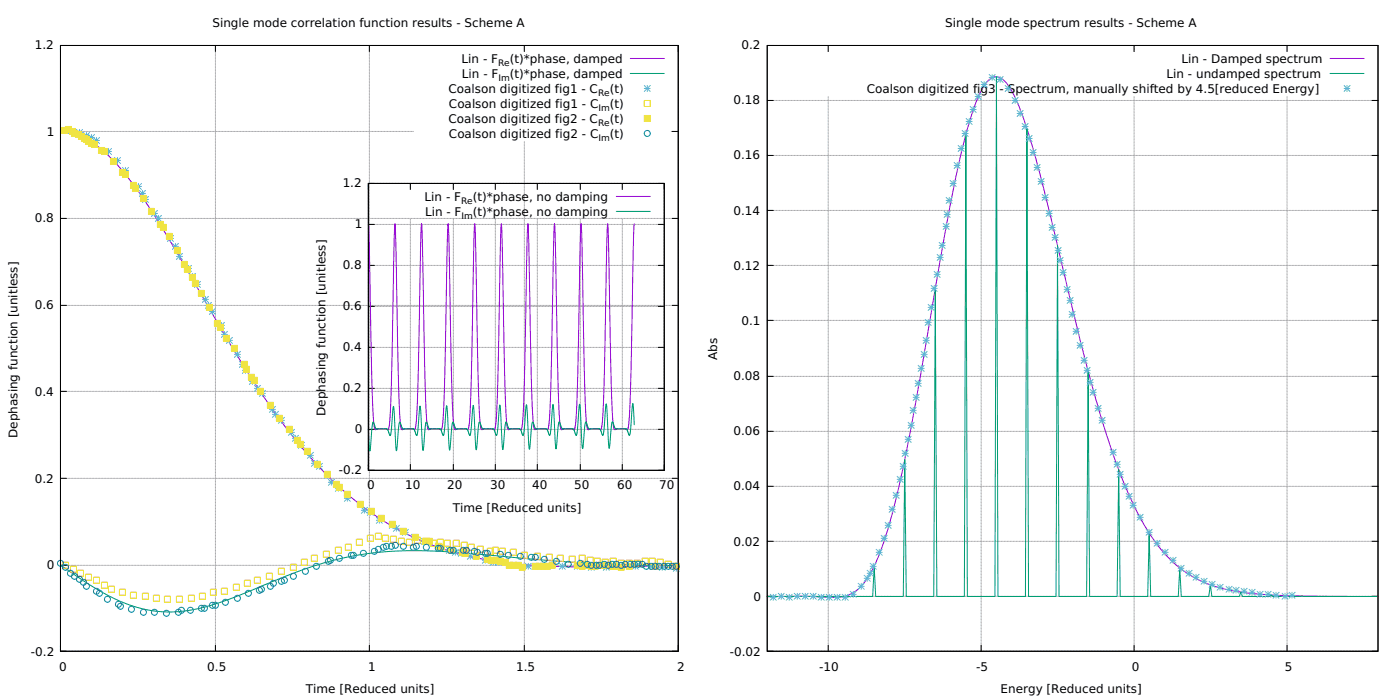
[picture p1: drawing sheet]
<svg xmlns="http://www.w3.org/2000/svg" width="494mm" height="247mm" viewBox="0 0 494 247" stroke-linecap="round" stroke-linejoin="round" font-family="sans-serif">
<g fill="none" stroke="#a0a0a4" stroke-width=".35" stroke-dasharray=".2 .4">
<path d="M21.3 16h218M185 18.2v-2.2M270.7 16h215.4M292.2 18.2v-2.2M346.1 18.2v-2.2M400.1 18.2v-2.2M454 18.2v-2.2M270.7 35.4h215.4M21.3 46.4h124.5M236.8 46.4h2.5M270.7 54.8h215.4M21.3 77.1h218"/>
<path d="M130 79.2h104.3M130 64.7h104.3M144.8 66.8v-2.1M159.9 66.8v-2.1M174.7 66.8v-2.1M189.6 66.8v-2.1M204.7 66.8v-2.1M219.5 66.8v-2.1M270.7 74.2h215.4M130 93.6h104.3M270.7 93.6h215.4M21.3 107.7h218"/>
<path d="M130 108.1h104.3M270.7 113h215.4M21.3 138.1h218M130 137h104.3M130 122.5h104.3M270.7 132.8h215.4M130 151.5h104.3M270.7 152.2h215.4M21.3 168.7h218M130 165.9h104.3M130 165.9v-101.2M144.8 165.9v-88.5"/>
<path d="M159.9 165.9v-88.5M174.7 165.9v-88.5M189.6 165.9v-88.5M204.7 165.9v-88.5M219.5 165.9v-88.5M234.3 165.9v-101.2M270.7 171.6h215.4M21.3 199.4h218M270.7 191h215.4M270.7 210.4h215.4M21.3 229.8h218M21.3 229.8v-213.8"/>
<path d="M76 229.8v-213.8M130.3 229.8v-213.8M185 229.8v-179.9M239.3 229.8v-213.8M270.7 229.8h215.4M292.2 229.8v-195.8M346.1 229.8v-195.8M400.1 229.8v-195.8M454 229.8v-195.8"/>
</g>
<g fill="none" stroke="#000" stroke-width=".35">
<path d="M21.3 16h218v213.8h-218zM23.5 16h-2.2v2.2M76 16v2.2M130.3 16v2.2M185 16v2.2M237.2 16h2.1v2.2M270.7 16h215.4v213.8h-215.4zM270.7 16h2.1M292.2 16v2.2M346.1 16v2.2M400.1 16v2.2M454 16v2.2"/>
<path d="M484 16h2.1M270.7 35.4h2.1M484 35.4h2.1M21.3 46.4h2.2M237.2 46.4h2.1M270.7 54.8h2.1M484 54.8h2.1M21.3 77.1h2.2M130 64.7h104.3v101.2h-104.3zM130 79.2h2.1M132.1 64.7h-2.1v2.1M144.8 64.7v2.1"/>
<path d="M159.9 64.7v2.1M174.7 64.7v2.1M189.6 64.7v2.1M204.7 64.7v2.1M219.5 64.7v2.1M232.2 79.2h2.1M232.2 64.7h2.1v2.1M237.2 77.1h2.1M270.7 74.2h2.1M484 74.2h2.1M130 93.6h2.1M232.2 93.6h2.1"/>
<path d="M270.7 93.6h2.1M484 93.6h2.1M21.3 107.7h2.2M130 108.1h2.1M232.2 108.1h2.1M237.2 107.7h2.1M270.7 113h2.1M484 113h2.1M21.3 138.1h2.2M130 137h2.1M130 122.5h2.1M232.2 137h2.1"/>
<path d="M232.2 122.5h2.1M237.2 138.1h2.1M270.7 132.8h2.1M484 132.8h2.1M130 151.5h2.1M232.2 151.5h2.1M270.7 152.2h2.1M484 152.2h2.1M21.3 168.7h2.2M130 163.8v2.1h2.1M144.8 163.8v2.1M159.9 163.8v2.1"/>
<path d="M174.7 163.8v2.1M189.6 163.8v2.1M204.7 163.8v2.1M219.5 163.8v2.1M234.3 163.8v2.1h-2.1M237.2 168.7h2.1M270.7 171.6h2.1M484 171.6h2.1M21.3 199.4h2.2M237.2 199.4h2.1M270.7 191h2.1M484 191h2.1"/>
<path d="M270.7 210.4h2.1M484 210.4h2.1M21.3 227.6v2.2h2.2M76 227.6v2.2M130.3 227.6v2.2M185 227.6v2.2M239.3 227.6v2.2h-2.1M270.7 229.8h2.1M292.2 227.6v2.2M346.1 227.6v2.2M400.1 227.6v2.2M454 227.6v2.2"/>
<path d="M484 229.8h2.1"/>
</g>
<path d="M222.3 20.6h12M469.2 20.6h12M21.3 46.4l2.8 .3 2.5 .6 2.5 1 3.4 1.9 5.9 4.8 5.8 6.5 4.9 6.4 6 9.1 7.1 11.7 21.4 36.6 7.1 11.2 7.3 10.5 8.1 10.5 8.3 9.2 8.3 7.8 8.3 6.4 9.5 5.9 9.7 4.7 10.4 3.5 11.9 2.7 11.3 1.4 14 .8 16.8 .1 24.8-.5M130 79l1.3 60.7 .5 9.3 .6 2.6 .8-.3h2.9l.8 .3 .6-2.6 .6-15.3 1.2-54.7 1.4 60.7 .5 9.3 .6 2.6 .8-.3h2.9l.8 .3 .5-2.6 .7-15.4 1.2-54.6 1.4 60.7 .5 9.4 .6 2.5 .8-.3h2.8l.9 .3 .5-2.6 .7-15.4 .8-46.6 .4-8 1.3 59.7 .5 9.6 .5 3.2 3.8-.2 .8 .3 .3-.6 .3-2 .7-15.5 .8-46.5 .4-8 1.3 58.6 .4 9.7 .5 4 .2 .3 .8-.3h2.9l.8 .3 .3-.8 .3-1.8 .6-14.2 .9-46.2 .4-9.6 1.2 54.9 .7 15.6 .5 2.1 .8-.3h2.9l.7 .3 .4-.8 .8-13.5 1.3-58.3 1.2 54.9 .7 14.8 .3 2.2 .3 .7 .8-.3h2.9l.7 .3 .3-.3 .5-3.6 .4-9.3 1.3-59.4 1.2 54.9 .7 15.2 .6 2.5 .8-.3h2.9l.8 .2 .6-3.4 .5-9.8 1.3-59.3 1.2 55 .6 14.8 .6 2.8 .8-.3h2.9l.9 .2 .6-3.4 .4-9.8 1-51.5 .4-7.8 1.2 55 .6 15.2 .6 2.4 .8-.3h2.9l.8 .3 .6-3.1 .5-9.2 1.4-60.3M217.4 69.3h12M486.3 210.4h-21.6l-15.1-.4-11.3-1-5.4-1-3.8-1a41.1 41.1 0 0 1-23.7-18.9 157 157 0 0 1-16.1-38.3l-4.4-14.9-3.8-14.5-10.2-42.8a305.7 305.7 0 0 0-11.8-41.1 20.9 20.9 0 0 0-6-8.9 3.9 3.9 0 0 0-5.4 1.8 64.2 64.2 0 0 0-7.5 20.1 985.4 985.4 0 0 0-13.5 71.3l-1.1 6.3a574.1 574.1 0 0 1-12.3 59.5 55.4 55.4 0 0 1-9.2 19.9 14 14 0 0 1-13 4.2l-8.6-.4-11.8 .2" fill="none" stroke="#9400d3" stroke-width=".35"/>
<path d="M222.3 25.9h12M469.2 25.9h12M217.4 74.6h12M223.8 149.8l-.6-7.4-1.1 11.1h-.2l-1-2.3-3.7 .1-1.2-2.5-1.1 9.4-1-15.7-1.2 11.1-1.2-2.4-3.7 .1-1.1-2.5-.4 1.7-.7 7.8-1.1-15.7-1.1 10.9h-.3l-1-2.3-3.7 .1-1.1-2.5-.4 1.4-.7 8.2-1.1-15.7-1.1 10.8h-.3l-.5-1.6-.5-.7-3.7 .1-1.1-2.4-1.1 9.6-1.1-15.7-1.1 10.8-1.3-2.4-3.7 .1-1.1-2.4-.3 1.4-.8 8.3-1-15.7-1.2 10.7h-.2l-.6-2-.4-.4-3.7 .1-1.2-2.4-.4 1.8-.7 8-1-15.7-1.1 10.6h-.3l-1-2.4-3.7 .1-1.2-2.4-1 9.9-1.1-15.7-1.1 10.5-1.3-2.4-3.7 .1-1.1-2.4-.4 1.8-.7 8.2-1.1-15.7-1.1 10.4-1.2-2.4-3.8 .1-1.1-2.4-.4 1.9-.7 8.2-1.1-15.6-.8 8.7-.4 1.6-1-2.4-3.8 .1-1.2-2.5-1.1 10.2-.5-7.8M21.3 199.3l11.3 7.6 5.9 3.4 3.7 1.7 4.2 1.7 4.4 1.2 4 .7 3.9 .3 6.8-.4 7.3-1.5 8.1-2.6 20.5-8.4 10.6-3.8 12.2-3 10.4-1.5 8.6-.4 11.2 .2 51 4.1 16.8 .7 17.2 .2M270.7 210.4h37.2l.5-10.7 .5 10.7h9.8l.5-48.3 .5 48.3h9.7l.5-108.6 .6 108.6h9.7l.5-163 .6 163h9.7l.5-183.4 .6 183.4h9.7l.5-165 .5 165h9.7l.6-123.7 .5 123.7h9.7l.6-79.5 .5 79.5h9.7l.6-44.7 .5 44.7h9.7l.5-22.3 .5 22.3h9.8l.5-10 .5 10h9.7l.6-4.1 .5 4.1h9.7l.5-1.5 .6 1.5h9.7l.5-.5 .6 .5h37.2" fill="none" stroke="#009e73" stroke-width=".35"/>
<g fill="none" stroke="#56b4e9" stroke-width=".35">
<path d="M227.3 31.2h2.1M227.3 30.2l2.1 2.1M228.3 30.2v2.1M229.4 30.2l-2.1 2.1M342.2 38.6h2.2M342.2 37.6l2.2 2.1M343.3 37.6v2.1M344 34h2.1M344 33l2.1 2.1M344.4 37.6l-2.2 2.1M345.1 33v2.1M346.1 33l-2.1 2.1"/>
<path d="M346.1 29.8h2.1M346.1 28.7l2.1 2.2M347.2 28.7v2.2M348.2 28.7l-2.1 2.2M348.9 27.3h2.2M348.9 26.3l2.2 2.1M350 26.3v2.1M351.1 26.3l-2.2 2.1M351.8 28h2.1M351.8 27l2.1 2.1M352.8 27v2.1M353.9 27l-2.1 2.1"/>
<path d="M354.6 31.2h2.1M354.6 30.2l2.1 2.1M355.6 30.2v2.1M356.7 30.2l-2.1 2.1M357.1 34.4l2.1 2.1M357.1 35.4h2.1M358.1 34.4v2.1M358.8 39l2.1 2.1M359.2 34.4l-2.1 2.1M359.9 39v2.1M360.9 39l-2.1 2.1M474.1 31.2h2.2"/>
<path d="M474.1 30.2l2.2 2.1M475.2 30.2v2.1M476.3 30.2l-2.2 2.1M22 46h2.2M22 45l2.2 2.1M23.1 45v2.1M24.2 45l-2.2 2.1M27 46.7h2.1M27 45.7l2.1 2.1M28 45.7v2.1M29.1 45.7l-2.1 2.1M29.4 47.8h2.2"/>
<path d="M29.4 46.7l2.2 2.1M30.5 46.7v2.1M31.2 48.5h2.1M31.2 47.4l2.1 2.1M31.6 46.7l-2.2 2.1M32.3 47.4v2.1M33 49.5h2.1M33 48.5l2.1 2.1M33.3 47.4l-2.1 2.1M34 48.5v2.1M35.1 48.5l-2.1 2.1M37.2 53.4h2.1"/>
<path d="M37.2 52.4l2.1 2.1M38.3 52.4v2.1M39.3 52.4l-2.1 2.1M40.4 55.5l2.1 2.2M40.4 56.6h2.1M41.4 55.5v2.2M42.5 55.5l-2.1 2.2M43.2 59.1l2.1 2.1M44.3 59.1v2.1M45.3 59.1l-2.1 2.1M336.6 58.4h2.1M336.6 57.3l2.1 2.1"/>
<path d="M337.7 57.3v2.1M338 52.4h2.1M338 51.3l2.1 2.1M338.7 57.3l-2.1 2.1M339.1 51.3v2.1M339.4 47.1h2.1M339.4 46l2.1 2.1M340.1 51.3l-2.1 2.1M340.5 46v2.1M340.8 42.8h2.2M340.8 41.8l2.2 2.1M341.5 46l-2.1 2.1"/>
<path d="M341.9 41.8v2.1M343 41.8l-2.2 2.1M358.8 40h2.1M360.6 44.6h2.1M360.6 43.6l2.1 2.1M361.6 43.6v2.1M362 48.8h2.1M362 47.8l2.1 2.1M362.7 43.6l-2.1 2.1M363.1 47.8v2.1M363.4 53.8h2.1M363.4 52.7l2.1 2.1"/>
<path d="M364.1 47.8l-2.1 2.1M364.5 52.7v2.1M364.8 59.1h2.1M364.8 58l2.1 2.1M365.5 52.7l-2.1 2.1M365.9 58v2.1M366.9 58l-2.1 2.1M43.2 60.1h2.1M47.8 65.8h2.1M47.8 64.7l2.1 2.1M48.8 64.7v2.1M49.2 68.2h2.1"/>
<path d="M49.2 67.2l2.1 2.1v2.1M49.9 64.7l-2.1 2.1M50.3 67.2v2.1l2.1 2.1M50.3 70.4h2.1M51.3 67.2l-2.1 2.1M52.4 69.3l-2.1 2.1M53.4 75.3h2.1M53.4 74.2l2.1 2.1M54.5 74.2v2.1M54.8 77.1h2.2M54.8 76l2.2 2.1M55.5 74.2l-2.1 2.1"/>
<path d="M55.9 76v2.1M56.6 79.2l2.1 2.1M57 76l-2.2 2.1M57.7 79.2v2.1M58.7 79.2l-2.1 2.1M332.7 79.9h2.1M332.7 78.8l2.1 2.1M333.1 75.6h2.1M333.1 74.6l2.1 2.1M333.8 78.8v2.1M333.8 70.7h2.1M333.8 69.6l2.1 2.2"/>
<path d="M334.1 74.6v2.1M334.8 78.8l-2.1 2.1M334.8 69.6v2.2M335.2 74.6l-2.1 2.1M335.2 64.7h2.1M335.2 63.7l2.1 2.1M335.9 69.6l-2.1 2.2M336.3 63.7v2.1M337.3 63.7l-2.1 2.1M366.2 64h2.1M366.2 62.9l2.1 2.2M367.3 62.9v2.2"/>
<path d="M367.6 68.6l2.2 2.1M367.6 69.6h2.2M368.3 62.9l-2.1 2.2M368.7 68.6v2.1M369.1 75.3h2.1M369.1 74.2l2.1 2.1M369.8 68.6l-2.2 2.1M370.1 74.2v2.1M370.1 79.2l2.1 2.1M371.2 74.2l-2.1 2.1M371.2 79.2v2.1M372.2 79.2l-2.1 2.1"/>
<path d="M56.6 80.2h2.1M59.1 84.1h2.1M59.1 83l2.1 2.2M60.1 83v2.2M60.8 86.9h2.1M60.8 85.9l2.1 2.1M61.2 83l-2.1 2.2M61.9 85.9v2.1M62.2 90.5h2.2M62.2 89.4l2.2 2.1M62.9 85.9l-2.1 2.1M63.3 89.4v2.1"/>
<path d="M64.4 89.4l-2.2 2.1M65.4 94.7h2.1M65.4 93.6l2.1 2.1M66.5 93.6v2.1M66.8 97.5h2.1M66.8 96.5l2.1 2.1M67.5 93.6l-2.1 2.1M67.9 96.5v2.1M68.6 99.3l2.1 2.1M68.9 96.5l-2.1 2.1M69.6 99.3v2.1M70.7 99.3l-2.1 2.1"/>
<path d="M329.6 96.8h2.1M329.6 95.7l2.1 2.2M330.6 95.7v2.2M330.6 90.8h2.1M330.6 89.7l2.1 2.2M331.3 86.6h2.1M331.3 85.5l2.1 2.1M331.7 95.7l-2.1 2.2M331.7 89.7v2.2M332.4 85.5v2.1M332.7 89.7l-2.1 2.2M333.4 85.5l-2.1 2.1"/>
<path d="M370.1 80.2h2.1M371.2 83.8h2.1M371.2 82.7l2.1 2.1M372.2 82.7v2.1M372.2 88.3h2.1M372.2 87.3l2.1 2.1M372.9 91.9h2.1M372.9 90.8l2.1 2.1M373.3 82.7l-2.1 2.1M373.3 87.3v2.1M374 90.8v2.1M374 96.1h2.1"/>
<path d="M374 95l2.1 2.2M374.3 87.3l-2.1 2.1M375 90.8l-2.1 2.1M375 95v2.2M376.1 95l-2.1 2.2M68.6 100.3h2.1M71.4 105.6h2.1M71.4 104.6l2.1 2.1v2.1M72.5 104.6v2.1l2.1 2.1M72.5 107.7h2.1M73.5 104.6l-2.1 2.1M73.9 109.9h2.1"/>
<path d="M73.9 108.8l2.1 2.1M74.6 106.7l-2.1 2.1M74.9 108.8v2.1M76 108.8l-2.1 2.1M77.1 114.8h2.1M77.1 113.7l2.1 2.1M78.1 113.7v2.1M78.1 118h2.1M78.1 116.9l2.1 2.1M79.2 113.7l-2.1 2.1M79.2 116.9v2.1M79.9 119l2.1 2.1"/>
<path d="M80.2 116.9l-2.1 2.1M80.9 119v2.1M82 119l-2.1 2.1M325.7 119l2.1 2.1M326.4 113.7h2.1M326.4 112.7l2.1 2.1M326.7 119v2.1M327.4 112.7v2.1M327.4 108.4h2.2M327.4 107.4l2.2 2.1M327.8 119l-2.1 2.1M328.5 112.7l-2.1 2.1"/>
<path d="M328.5 107.4v2.1M328.5 101.7h2.1M328.5 100.7l2.1 2.1M329.6 107.4l-2.2 2.1M329.6 100.7v2.1M330.6 100.7l-2.1 2.1M375.4 102.1h2.1M375.4 101l2.1 2.2M376.5 101v2.2M376.5 106h2.1M376.5 104.9l2.1 2.1M377.2 110.9h2.1"/>
<path d="M377.2 109.9l2.1 2.1M377.5 101l-2.1 2.2M377.5 104.9v2.1M378.2 109.9v2.1M378.6 104.9l-2.1 2.1M378.6 116.9h2.1M378.6 115.8l2.1 2.2M379.3 109.9l-2.1 2.1M379.6 115.8v2.2M380.7 115.8l-2.1 2.2M79.9 120.1h2.1M82.7 125h2.1"/>
<path d="M82.7 124l2.1 2.1M83.8 124v2.1M84.5 128.5h2.1M84.5 127.5l2.1 2.1v2.1M84.8 124l-2.1 2.1M85.5 127.5v2.1l2.1 2.1M85.5 130.7h2.1M86.6 127.5l-2.1 2.1M87.6 129.6l-2.1 2.1M88 134.5h2.1M88 133.5l2.1 2.1M89 133.5v2.1"/>
<path d="M89.7 137h2.2M89.7 135.9l3.9 3.9M90.1 133.5l-2.1 2.1M90.8 135.9v2.2M91.5 138.8h2.1M91.9 135.9l-2.2 2.2M92.6 137.7v2.1M93.6 137.7l-2.1 2.1M322.1 139.1l2.2 2.1M322.9 135.2h2.1M322.9 134.2l2.1 2.1M323.2 139.1v2.1"/>
<path d="M323.9 134.2v2.1M323.9 130h2.1M323.9 128.9l2.1 2.1M324.3 139.1l-2.2 2.1M325 125h2.1M325 134.2l-2.1 2.1M325 128.9v2.1M325 124l2.1 2.1M325.7 120.1h2.1M326 128.9l-2.1 2.1M326 124v2.1M327.1 124l-2.1 2.1"/>
<path d="M380 121.8h2.1M380 120.8l2.1 2.1M381 120.8v2.1M381.4 127.1h2.1M381.4 126.1l2.1 2.1M382.1 120.8l-2.1 2.1M382.5 130.7h2.1M382.5 126.1v2.1M382.5 129.6l2.1 2.1M383.5 126.1l-2.1 2.1M383.5 129.6v2.1M383.5 134.9h2.1"/>
<path d="M383.5 133.8l2.1 2.1M384.6 129.6l-2.1 2.1M384.6 133.8v2.1M384.6 138.4h2.1M384.6 137.4l2.1 2.1M385.6 133.8l-2.1 2.1M385.6 137.4v2.1M386.7 137.4l-2.1 2.1M95 144.4h2.2M95 143.4l2.2 2.1M96.1 143.4v2.1M96.1 146.2h2.1"/>
<path d="M96.1 145.1l4.2 4.2M97.2 143.4l-2.2 2.1M97.2 145.1v2.1M98.2 145.1l-2.1 2.1M98.2 148.3h2.1M99.3 147.2v2.1M100.3 147.2l-2.1 2.1M101.7 152.5h2.2M101.7 151.5l2.2 2.1M102.8 151.5v2.1M103.2 154.6h2.1M103.2 153.6l2.1 2.1"/>
<path d="M103.9 151.5l-2.2 2.1M104.2 153.6v2.1M105.3 153.6l-2.1 2.1M105.3 157.1h2.1M105.3 156l2.1 2.2M106.3 156v2.2M107.4 156l-2.1 2.2M108.4 159.6l2.2 2.1M109.5 159.6v2.1M110.6 159.6l-2.2 2.1M318.3 159.9h2.1M318.3 158.9l2.1 2.1"/>
<path d="M319.3 158.9v2.1M319.3 155h2.1M319.3 153.9l2.1 2.1M320.4 158.9l-2.1 2.1M320.4 153.9v2.1M320.4 150.1h2.1M320.4 149l2.1 2.1M321.1 144.8h2.1M321.1 143.7l2.1 2.1M321.4 153.9l-2.1 2.1M321.4 149v2.1M322.1 143.7v2.1"/>
<path d="M322.1 140.2h2.2M322.5 149l-2.1 2.1M323.2 143.7l-2.1 2.1M386.3 144.1h2.1M386.3 143l2.1 2.1M387.4 143v2.1M387.7 148.3h2.2M387.7 147.2l2.2 2.1M388.4 143l-2.1 2.1M388.8 147.2v2.1M389.9 147.2l-2.2 2.1M391.6 159.6h2.1"/>
<path d="M391.6 158.5l2.1 2.1M392.7 158.5v2.1M393.7 158.5l-2.1 2.1M108.4 160.6h2.2M109.9 163.5h2.1M109.9 162.4l2.1 2.1M110.9 162.4v2.1M111.6 164.5h2.1M111.6 163.5l2.1 2.1M112 162.4l-2.1 2.1M112.7 163.5v2.1M113.7 163.5l-2.1 2.1"/>
<path d="M114.4 167.7h2.2M114.4 166.6l2.2 2.1M115.5 166.6v2.1M115.8 170.2h2.2M115.8 169.1l2.2 2.1M116.6 166.6l-2.2 2.1M116.9 169.1v2.1M118 169.1l-2.2 2.1M118.3 172.3h2.1M118.3 171.2l2.1 2.1M119.4 171.2v2.1M120.4 171.2l-2.1 2.1"/>
<path d="M121.5 174.7l2.1 2.2M121.5 175.8h2.1M122.5 174.7v2.2M123.6 174.7l-2.1 2.2M127.5 179l2.1 2.1M128.5 179v2.1M129.6 179l-2.1 2.1M129.6 179.7l2.1 2.1M130.7 179.7v2.1M131.7 179.7l-2.1 2.1M313.7 179.7h2.1M313.7 178.6l2.1 2.1"/>
<path d="M314.7 178.6v2.1M315.1 174.7h2.1M315.1 173.7l2.1 2.1M315.8 178.6l-2.1 2.1M316.2 173.7v2.1M316.5 169.1h2.1M316.5 168l2.1 2.2M317.2 173.7l-2.1 2.1M317.6 164.5h2.1M317.6 168v2.2M317.6 163.5l2.1 2.1M318.6 168l-2.1 2.2"/>
<path d="M318.6 163.5v2.1M319.7 163.5l-2.1 2.1M393 163.8h2.1M393 162.7l2.1 2.2M394.1 162.7v2.2M394.1 167.3h2.1M394.1 166.3l2.1 2.1M395.1 162.7l-2.1 2.2M395.1 166.3v2.1M395.9 171.6h2.1M395.9 170.5l2.1 2.1M396.2 166.3l-2.1 2.1"/>
<path d="M396.9 170.5v2.1M397.3 175.1h2.1M397.3 174l2.1 2.1M398 170.5l-2.1 2.1M398.3 174v2.1M398.7 178.3h2.1M398.7 177.2l2.1 2.1M399.4 174l-2.1 2.1M399.7 177.2v2.1M400.8 177.2l-2.1 2.1M127.5 180h2.1M129.6 180.7h2.1"/>
<path d="M132.8 182.5l2.1 2.1M132.8 183.6h2.1M133.8 182.5v2.1M134.9 182.5l-2.1 2.1M137.4 185.3h2.1M137.4 184.3l2.1 2.1M138.4 184.3v2.1M138.8 186.4h2.1M138.8 185.3l2.1 2.1M139.5 184.3l-2.1 2.1M139.8 185.3v2.1M140.9 185.3l-2.1 2.1"/>
<path d="M141.9 187.8h2.2M141.9 186.7l2.2 2.1M143 186.7v2.1M144.1 186.7l-2.2 2.1M145.1 189.6h2.1M145.1 188.5l2.1 2.1M146.2 188.5v2.1M147.2 188.5l-2.1 2.1M148.6 191h2.2M148.6 189.9l2.2 2.1M149.7 189.9v2.1M150.8 189.9l-2.2 2.1"/>
<path d="M153.9 193.1h2.1M153.9 192l2.1 2.1M155 192v2.1M156 192l-2.1 2.1M157.5 194.1h2.1M157.5 193.1l2.1 2.1M158.5 193.1v2.1M159.6 193.1l-2.1 2.1M159.6 194.8h2.1M159.6 193.8l2.1 2.1M160.6 193.8v2.1M161.7 193.8l-2.1 2.1"/>
<path d="M161.7 195.2h2.1M161.7 194.1l2.1 2.2M162.7 194.1v2.2M163.8 194.1l-2.1 2.2M164.9 196.3h2.1M164.9 195.2l2.1 2.1M165.9 195.2v2.1M167 195.2l-2.1 2.1M170.2 197.7h2.1M170.2 196.6l2.1 2.1M171.2 196.6v2.1M172.3 196.6l-2.1 2.1"/>
<path d="M173 198.4h4.2M173 197.3l2.1 2.1 2.1-2.1M173 199.4l2.1-2.1 2.1 2.1M174 197.3v2.1M176.1 197.3v2.1M180.4 199.4h2.1M180.4 198.4l2.1 2.1M181.4 198.4v2.1M182.5 198.4l-2.1 2.1M185.3 199.8h2.1M185.3 198.7l2.1 2.1M186.4 198.7v2.1"/>
<path d="M187.4 198.7l-2.1 2.1M192 199.8h2.1M192 198.7l2.1 2.1M193.1 198.7v2.1M194.1 198.7l-2.1 2.1M197.3 199.8h2.1M197.3 198.7l2.1 2.1M198.4 198.7v2.1M199.4 198.7l-2.1 2.1M202.6 199.8h2.1M202.6 198.7l2.1 2.1M203.7 198.7v2.1"/>
<path d="M204.7 198.7l-2.1 2.1M207.5 199.1l2.2 2.1M208.6 199.1v2.1M209.7 199.1l-2.2 2.1M212.8 199.1l2.1 2.1M213.9 199.1v2.1M214.9 199.1l-2.1 2.1M218.1 199.8h2.1M218.1 198.7l2.1 2.1M219.2 198.7v2.1M220.2 198.7l-2.1 2.1M223.1 199.8h2.1"/>
<path d="M223.1 198.7l2.1 2.1M224.1 198.7v2.1M225.2 198.7l-2.1 2.1M228.3 199.8h2.2M228.3 198.7l2.2 2.1M229.4 198.7v2.1M230.5 198.7l-2.2 2.1M232.6 199.1l2.1 2.1M233.6 199.1v2.1M234.7 199.1l-2.1 2.1M237.5 199.4l2.1 2.1M238.6 199.4v2.1"/>
<path d="M239.6 199.4l-2.1 2.1M307 199.8h2.1M307 198.7l2.1 2.1M308 198.7v2.1M309.1 194.8h2.1M309.1 198.7l-2.1 2.1M309.1 193.8l2.1 2.1M310.2 193.8v2.1M310.9 189.9h2.1M310.9 188.8l2.1 2.2M311.2 193.8l-2.1 2.1M311.9 188.8v2.2"/>
<path d="M312.3 185.3h2.1M312.3 184.3l2.1 2.1M313 188.8l-2.1 2.2M313.3 184.3v2.1M314.4 184.3l-2.1 2.1M401.1 182.5h2.2M401.1 181.4l2.2 2.2M402.2 181.4v2.2M403.3 181.4l-2.2 2.2M404.3 187.8h2.1M404.3 186.7l2.1 2.1M405.4 186.7v2.1"/>
<path d="M406.4 186.7l-2.1 2.1M407.1 191.7h2.2M407.1 190.6l2.2 2.1M408.2 190.6v2.1M409.3 190.6l-2.2 2.1M410 194.8h2.1M410 193.8l2.1 2.1M411 193.8v2.1M412.1 193.8l-2.1 2.1M412.8 197.7h2.1M412.8 196.6l2.1 2.1M413.8 196.6v2.1"/>
<path d="M414.9 196.6l-2.1 2.1M415.6 199.4l2.1 2.1M416.7 199.4v2.1M417.7 199.4l-2.1 2.1M207.5 200.1h2.2M212.8 200.1h2.1M232.6 200.1h2.1M237.5 200.5h2.1M271.7 210.7h2.1M271.7 209.7l2.1 2.1M272.8 209.7v2.1M273.8 209.7l-2.1 2.1"/>
<path d="M274.5 210.4h2.2M274.5 209.3l2.2 2.1M275.6 209.3v2.1M276.7 209.3l-2.2 2.1M277.4 210.7h2.1M277.4 209.7l2.1 2.1M278.4 209.7v2.1M279.5 209.7l-2.1 2.1M280.2 210.4h2.1M280.2 209.3l2.1 2.1M281.2 209.3v2.1M282.3 209.3l-2.1 2.1"/>
<path d="M283 210.4h2.1M283 209.3l2.1 2.1M284.1 209.3v2.1M285.1 209.3l-2.1 2.1M285.8 210.4h2.1M285.8 209.3l2.1 2.1M286.9 209.3v2.1M287.9 209.3l-2.1 2.1M288.6 210.7h2.2M288.6 209.7l2.2 2.1M289.7 209.7v2.1M290.8 209.7l-2.2 2.1"/>
<path d="M291.5 210.7h2.1M291.5 209.7l2.1 2.1M292.5 209.7v2.1M293.6 209.7l-2.1 2.1M294.3 210.7h2.1M294.3 209.7l2.1 2.1M295.3 209.7v2.1M296.4 209.7l-2.1 2.1M297.1 210.7h2.1M297.1 209.7l2.1 2.1M298.2 209.7v2.1M299.2 209.7l-2.1 2.1"/>
<path d="M299.9 209.7h2.1M299.9 208.6l2.1 2.1M301 208.6v2.1M302 208.6l-2.1 2.1M302.8 206.8h2.1M302.8 205.8l2.1 2.1M303.8 205.8v2.1M304.9 205.8l-2.1 2.1M304.9 204h2.1M304.9 203l2.1 2.1M305.9 203v2.1M305.9 202.2h2.1"/>
<path d="M305.9 201.2l2.1 2.1M307 203l-2.1 2.1M307 201.2v2.1M308 201.2l-2.1 2.1M415.6 200.5h2.1M418.4 202.2h2.1M418.4 201.2l2.1 2.1M419.5 201.2v2.1M420.5 201.2l-2.1 2.1M420.9 203.7h2.1M420.9 202.6l2.1 2.1M421.9 202.6v2.1"/>
<path d="M423 202.6l-2.1 2.1M423.7 205.1h2.1M423.7 204l2.1 2.1M424.8 204v2.1M425.8 204l-2.1 2.1M426.5 205.1l2.1 2.1M426.5 206.1h2.1M427.6 205.1v2.1M428.6 205.1l-2.1 2.1M429.4 206.1l2.1 2.1M429.4 207.2h2.1M430.4 206.1v2.1"/>
<path d="M431.5 206.1l-2.1 2.1M432.5 207.9h2.1M432.5 206.8l2.1 2.1M433.6 206.8v2.1M434.6 206.8l-2.1 2.1M435 208.2h2.1M435 207.2l2.1 2.1M436.1 207.2v2.1M437.1 207.2l-2.1 2.1M437.8 208.6h2.1M437.8 207.5l2.1 2.2M438.9 207.5v2.2"/>
<path d="M439.9 207.5l-2.1 2.2M440.6 208.9h2.2M440.6 207.9l2.2 2.1M441.7 207.9v2.1M442.8 207.9l-2.2 2.1M443.5 209.7h2.1M443.5 208.6l2.1 2.1M444.5 208.6v2.1M445.6 208.6l-2.1 2.1M446.3 209.7h2.1M446.3 208.6l2.1 2.1M447.3 208.6v2.1"/>
<path d="M448.4 208.6l-2.1 2.1M449.1 210h2.1M449.1 208.9l2.1 2.2M450.2 208.9v2.2M451.2 208.9l-2.1 2.2M452.3 210.4h2.1M452.3 209.3l2.1 2.1M453.3 209.3v2.1M454.4 209.3l-2.1 2.1M454.7 210h2.2M454.7 208.9l2.2 2.2M455.8 208.9v2.2"/>
<path d="M456.9 208.9l-2.2 2.2"/>
</g>
<g fill="none" stroke="#e69f00" stroke-width=".35">
<path d="M227.3 35.4h2.1v2.2h-2.1zM22 198.4h2.2v2.1h-2.2zM24.9 199.8h2.1v2.1h-2.1zM102.4 199.1h2.2v2.1h-2.2zM106.3 197.3h2.1v2.1h-2.1zM109.9 195.9h2.1v2.1h-2.1zM114.1 194.5h2.1v2.1h-2.1zM118.3 193.1h2.1v2.1h-2.1zM121.8 192h2.2v2.1h-2.2zM125.7 190.3h2.1v2.1h-2.1zM129.6 188.8h2.1v2.2h-2.1zM132.4 188.1h2.1v2.2h-2.1z"/>
<path d="M134.9 188.8h2.1v2.2h-2.1zM137.7 189.2h2.1v2.1h-2.1zM140.5 189.9h2.1v2.1h-2.1zM143.4 190.3h2.1v2.1h-2.1zM146.2 189.6h2.1v2.1h-2.1zM149 189.9h2.1v2.1h-2.1zM151.8 190.6h2.1v2.1h-2.1zM154.3 190.3h2.1v2.1h-2.1zM156.8 190.6h2.1v2.1h-2.1zM159.9 190.6h2.1v2.1h-2.1zM162.7 191.3h2.2v2.1h-2.2zM165.2 192h2.1v2.1h-2.1z"/>
<path d="M168.4 192.7h2.1v2.1h-2.1zM171.9 193.4h2.1v2.1h-2.1zM173.7 193.1h2.1v2.1h-2.1zM176.1 193.4h2.2v2.1h-2.2zM180 193.8h2.1v2.1h-2.1zM183.9 194.8h2.1v2.2h-2.1zM188.5 195.2h2.1v2.1h-2.1zM192.7 195.5h2.1v2.2h-2.1zM196.6 195.9h2.1v2.1h-2.1zM200.8 196.3h2.2v2.1h-2.2zM204.4 195.9h2.1v2.1h-2.1zM207.2 196.6h2.1v2.1h-2.1z"/>
<path d="M209.7 197h2.1v2.1h-2.1zM212.5 197.3h2.1v2.1h-2.1zM215.3 197h2.1v2.1h-2.1zM218.1 197.7h2.1v2.1h-2.1zM220.9 197.7h2.2v2.1h-2.2zM223.8 197.7h2.1v2.1h-2.1zM226.6 197h2.1v2.1h-2.1zM229 197h2.2v2.1h-2.2zM231.9 197.3h2.1v2.1h-2.1zM234.7 198h2.1v2.1h-2.1zM237.5 198.7h2.1v2.1h-2.1zM27.3 201.2h2.1v2.1h-2.1z"/>
<path d="M30.2 202.6h2.1v2.1h-2.1zM33 203.7h2.1v2.1h-2.1zM35.8 205.4h2.1v2.1h-2.1zM38.3 206.8h2.1v2.1h-2.1zM42.1 207.9h2.2v2.1h-2.2zM46 208.9h2.1v2.2h-2.1zM50.3 209.3h2.1v2.1h-2.1zM54.1 210h2.1v2.1h-2.1zM58 210.4h2.1v2.1h-2.1zM62.2 210.4h2.2v2.1h-2.2zM66.5 210h2.1v2.1h-2.1zM70.4 209.3h2.1v2.1h-2.1z"/>
<path d="M74.2 207.9h2.1v2.1h-2.1zM78.1 207.5h2.1v2.2h-2.1zM82.3 206.1h2.2v2.1h-2.2zM86.2 204.7h2.1v2.1h-2.1zM89.7 203.7h2.2v2.1h-2.2zM94 202.2h2.1v2.2h-2.1zM98.2 200.5h2.1v2.1h-2.1z"/>
</g>
<g fill="#f0e442" stroke="#f0e442" stroke-width=".35">
<path d="M227.3 40.7h2.1v2.1h-2.1z"/>
<path d="M21.7 45h2.1v2.1h-2.1z"/>
<path d="M23.1 44.6h2.1v2.1h-2.1z"/>
<path d="M24.5 45.3h2.1v2.1h-2.1z"/>
<path d="M25.2 46h2.1v2.1h-2.1z"/>
<path d="M26.6 46.4h2.1v2.1h-2.1z"/>
<path d="M27.7 47.1h2.1v2.1h-2.1z"/>
<path d="M28.7 47.8h2.2v2.1h-2.2z"/>
<path d="M29.4 48.1h2.2v2.2h-2.2z"/>
<path d="M30.2 48.8h2.1v2.2h-2.1z"/>
<path d="M31.2 49.5h2.1v2.2h-2.1z"/>
<path d="M32.3 49.9h2.1v2.1h-2.1z"/>
<path d="M34.7 52h2.2v2.1h-2.2z"/>
<path d="M35.8 52.4h2.1v2.1h-2.1z"/>
<path d="M39 55.9h2.1v2.1h-2.1z"/>
<path d="M42.1 59.8h2.2v2.1h-2.2z"/>
<path d="M43.2 60.5h2.1v2.1h-2.1z"/>
<path d="M46 64.4h2.1v2.1h-2.1z"/>
<path d="M46.7 65.4h2.1v2.1h-2.1z"/>
<path d="M49.5 68.9h2.2v2.2h-2.2z"/>
<path d="M52.4 73.5h2.1v2.1h-2.1z"/>
<path d="M55.5 78.1h2.2v2.1h-2.2z"/>
<path d="M56.6 79.2h2.1v2.1h-2.1z"/>
<path d="M58.7 82.3h2.1v2.2h-2.1z"/>
<path d="M61.5 87.3h2.2v2.1h-2.2z"/>
<path d="M64 92.2h2.1v2.1h-2.1z"/>
<path d="M65.1 94h2.1v2.1h-2.1z"/>
<path d="M66.8 96.8h2.1v2.1h-2.1z"/>
<path d="M67.9 98.9h2.1v2.1h-2.1z"/>
<path d="M70 102.4h2.1v2.2h-2.1z"/>
<path d="M72.8 107.4h2.1v2.1h-2.1z"/>
<path d="M75.6 113h2.2v2.1h-2.2z"/>
<path d="M76.7 114.4h2.1v2.2h-2.1z"/>
<path d="M78.8 118.3h2.1v2.1h-2.1z"/>
<path d="M81.6 121.8h2.2v2.2h-2.2z"/>
<path d="M85.2 127.5h2.1v2.1h-2.1z"/>
<path d="M85.9 129.2h2.1v2.2h-2.1z"/>
<path d="M87.6 132.1h2.1v2.1h-2.1z"/>
<path d="M88.7 133.1h2.1v2.1h-2.1z"/>
<path d="M90.8 137h2.1v2.1h-2.1z"/>
<path d="M94.3 141.9h2.2v2.2h-2.2z"/>
<path d="M97.5 146.5h2.1v2.1h-2.1z"/>
<path d="M101 150.4h2.2v2.1h-2.2z"/>
<path d="M103.9 154.3h2.1v2.1h-2.1z"/>
<path d="M104.9 155.7h2.1v2.1h-2.1z"/>
<path d="M107.4 158.2h2.1v2.1h-2.1z"/>
<path d="M110.9 162.7h2.1v2.2h-2.1z"/>
<path d="M114.4 166.3h2.2v2.1h-2.2z"/>
<path d="M117.6 169.8h2.1v2.1h-2.1z"/>
<path d="M118.7 170.9h2.1v2.1h-2.1z"/>
<path d="M121.5 173.3h2.1v2.1h-2.1z"/>
<path d="M126.1 176.9h2.1v2.1h-2.1z"/>
<path d="M130 179.3h2.1v2.1h-2.1z"/>
<path d="M133.5 181.8h2.1v2.1h-2.1z"/>
<path d="M137.4 183.9h2.1v2.1h-2.1z"/>
<path d="M141.2 186.4h2.2v2.1h-2.2z"/>
<path d="M145.5 188.5h2.1v2.1h-2.1z"/>
<path d="M149.3 189.9h2.2v2.1h-2.2z"/>
<path d="M150.4 189.9h2.1v2.1h-2.1z"/>
<path d="M153.6 191.7h2.1v2.1h-2.1z"/>
<path d="M154.6 192h2.2v2.1h-2.2z"/>
<path d="M158.2 193.1h2.1v2.1h-2.1z"/>
<path d="M162 193.8h2.2v2.1h-2.2z"/>
<path d="M163.1 194.1h2.1v2.2h-2.1z"/>
<path d="M167 195.2h2.1v2.1h-2.1z"/>
<path d="M170.9 196.3h2.1v2.1h-2.1z"/>
<path d="M172.3 196.6h2.1v2.1h-2.1z"/>
<path d="M174 196.6h2.1v2.1h-2.1z"/>
<path d="M175.4 197h2.2v2.1h-2.2z"/>
<path d="M177.2 197.3h2.1v2.1h-2.1z"/>
<path d="M178.6 198.4h2.1v2.1h-2.1z"/>
<path d="M180 198.4h2.1v2.1h-2.1z"/>
<path d="M181.8 198.4h2.1v2.1h-2.1z"/>
<path d="M183.2 199.1h2.1v2.1h-2.1z"/>
<path d="M187.8 198.7h2.1v2.1h-2.1z"/>
<path d="M189.2 198.7h2.1v2.1h-2.1z"/>
<path d="M190.6 198.7h2.1v2.1h-2.1z"/>
<path d="M192 198.7h2.1v2.1h-2.1z"/>
<path d="M193.8 198.4h2.1v2.1h-2.1z"/>
<path d="M202.6 198.4h2.1v2.1h-2.1z"/>
<path d="M204.4 198.7h2.1v2.1h-2.1z"/>
<path d="M205.8 198.4h2.1v2.1h-2.1z"/>
<path d="M207.5 198.7h2.2v2.1h-2.2z"/>
<path d="M208.9 198.7h2.2v2.1h-2.2z"/>
<path d="M210.4 198.4h2.1v2.1h-2.1z"/>
<path d="M211.8 198.4h2.1v2.1h-2.1z"/>
<path d="M213.5 198.4h2.1v2.1h-2.1z"/>
<path d="M214.9 198.7h2.2v2.1h-2.2z"/>
<path d="M216.4 198.7h2.1v2.1h-2.1z"/>
<path d="M218.1 199.1h2.1v2.1h-2.1z"/>
<path d="M220.9 198.7h2.2v2.1h-2.2z"/>
<path d="M230.1 198.7h2.1v2.1h-2.1z"/>
<path d="M237.5 198.7h2.1v2.1h-2.1z"/>
</g>
<g fill="none" stroke="#0072b2" stroke-width=".35">
<circle cx="228.3" cy="47.1" r="1.06"/>
<circle cx="21.3" cy="198.7" r="1.06"/>
<circle cx="111.6" cy="199.8" r="1.06"/>
<circle cx="115.8" cy="198" r="1.06"/>
<circle cx="116.6" cy="197.7" r="1.06"/>
<circle cx="119.7" cy="197" r="1.06"/>
<circle cx="124" cy="195.9" r="1.06"/>
<circle cx="124.7" cy="195.9" r="1.06"/>
<circle cx="128.2" cy="195.2" r="1.06"/>
<circle cx="132.1" cy="194.5" r="1.06"/>
<circle cx="133.5" cy="193.8" r="1.06"/>
<circle cx="135.2" cy="193.1" r="1.06"/>
<circle cx="136.3" cy="192.7" r="1.06"/>
<circle cx="138.1" cy="192.7" r="1.06"/>
<circle cx="139.5" cy="192.4" r="1.06"/>
<circle cx="142.3" cy="192.7" r="1.06"/>
<circle cx="145.8" cy="193.1" r="1.06"/>
<circle cx="146.9" cy="192.7" r="1.06"/>
<circle cx="150.4" cy="193.1" r="1.06"/>
<circle cx="154.6" cy="193.4" r="1.06"/>
<circle cx="155.3" cy="193.4" r="1.06"/>
<circle cx="158.9" cy="194.1" r="1.06"/>
<circle cx="159.9" cy="194.1" r="1.06"/>
<circle cx="163.5" cy="194.1" r="1.06"/>
<circle cx="164.5" cy="194.1" r="1.06"/>
<circle cx="167.3" cy="194.5" r="1.06"/>
<circle cx="168.4" cy="194.8" r="1.06"/>
<circle cx="171.2" cy="195.2" r="1.06"/>
<circle cx="171.9" cy="195.2" r="1.06"/>
<circle cx="176.5" cy="195.5" r="1.06"/>
<circle cx="179.3" cy="195.9" r="1.06"/>
<circle cx="183.6" cy="196.3" r="1.06"/>
<circle cx="187.4" cy="196.6" r="1.06"/>
<circle cx="188.8" cy="196.6" r="1.06"/>
<circle cx="192" cy="197.3" r="1.06"/>
<circle cx="196.3" cy="198" r="1.06"/>
<circle cx="200.5" cy="199.1" r="1.06"/>
<circle cx="204.7" cy="198.7" r="1.06"/>
<circle cx="207.2" cy="199.1" r="1.06"/>
<circle cx="208.6" cy="199.4" r="1.06"/>
<circle cx="210.4" cy="199.4" r="1.06"/>
<circle cx="211.4" cy="199.4" r="1.06"/>
<circle cx="213.2" cy="199.1" r="1.06"/>
<circle cx="214.6" cy="199.4" r="1.06"/>
<circle cx="216" cy="199.1" r="1.06"/>
<circle cx="217.4" cy="199.1" r="1.06"/>
<circle cx="219.2" cy="199.4" r="1.06"/>
<circle cx="220.6" cy="199.1" r="1.06"/>
<circle cx="222.3" cy="199.1" r="1.06"/>
<circle cx="223.8" cy="199.1" r="1.06"/>
<circle cx="225.2" cy="199.1" r="1.06"/>
<circle cx="226.6" cy="199.1" r="1.06"/>
<circle cx="228" cy="199.8" r="1.06"/>
<circle cx="229.8" cy="199.8" r="1.06"/>
<circle cx="231.2" cy="199.8" r="1.06"/>
<circle cx="232.6" cy="199.8" r="1.06"/>
<circle cx="234.3" cy="199.8" r="1.06"/>
<circle cx="235.7" cy="199.8" r="1.06"/>
<circle cx="237.2" cy="199.8" r="1.06"/>
<circle cx="238.6" cy="199.8" r="1.06"/>
<circle cx="23.1" cy="200.1" r="1.06"/>
<circle cx="24.9" cy="202.2" r="1.06"/>
<circle cx="26.3" cy="203.3" r="1.06"/>
<circle cx="28" cy="204.4" r="1.06"/>
<circle cx="29.4" cy="205.4" r="1.06"/>
<circle cx="30.5" cy="206.8" r="1.06"/>
<circle cx="34" cy="208.6" r="1.06"/>
<circle cx="35.1" cy="209.3" r="1.06"/>
<circle cx="37.9" cy="211.4" r="1.06"/>
<circle cx="41.8" cy="213.2" r="1.06"/>
<circle cx="42.5" cy="213.9" r="1.06"/>
<circle cx="46.4" cy="214.9" r="1.06"/>
<circle cx="50.6" cy="216" r="1.06"/>
<circle cx="54.5" cy="216" r="1.06"/>
<circle cx="58.7" cy="216.4" r="1.06"/>
<circle cx="62.9" cy="216" r="1.06"/>
<circle cx="64" cy="215.3" r="1.06"/>
<circle cx="67.2" cy="215.3" r="1.06"/>
<circle cx="71.1" cy="214.6" r="1.06"/>
<circle cx="72.1" cy="214.6" r="1.06"/>
<circle cx="74.9" cy="213.5" r="1.06"/>
<circle cx="76" cy="213.5" r="1.06"/>
<circle cx="79.5" cy="212.5" r="1.06"/>
<circle cx="83.8" cy="211.1" r="1.06"/>
<circle cx="87.6" cy="209.3" r="1.06"/>
<circle cx="91.5" cy="208.2" r="1.06"/>
<circle cx="92.2" cy="207.9" r="1.06"/>
<circle cx="95.4" cy="206.8" r="1.06"/>
<circle cx="96.5" cy="205.8" r="1.06"/>
<circle cx="99.3" cy="205.1" r="1.06"/>
<circle cx="100.3" cy="204.7" r="1.06"/>
<circle cx="103.5" cy="203.3" r="1.06"/>
<circle cx="107.7" cy="201.5" r="1.06"/>
</g>
<g font-size="4.2">
<text x="74.9" y="9.7">Single mode correlation function results - Scheme A</text>
<text x="333.4" y="9.7">Single mode spectrum results - Scheme A</text>
<text x="12.3" y="17.5">1.2</text>
<text x="261.6" y="17.5">0.2</text>
<text x="162.8" y="22.3">Lin - F</text>
<text x="179.9" y="22.3">(t)*phase, damped</text>
<text x="416.8" y="22.4">Lin - Damped spectrum</text>
<text x="163" y="27.6">Lin - F</text>
<text x="179.9" y="27.6">(t)*phase, damped</text>
<text x="411.5" y="27.7">Lin - undamped spectrum</text>
<text x="158.3" y="32.8">Coalson digitized fig1 - C</text>
<text x="215.1" y="32.8">(t)</text>
<text x="305.7" y="33">Coalson digitized fi</text>
<text x="345.9" y="33">g3 - Spectrum, manually shifted by 4.5[reduced Energy]</text>
<text x="158.4" y="38.1">Coalson digitized fig1 - C</text>
<text x="215.1" y="38.1">(t)</text>
<text x="258.8" y="36.9">0.18</text>
<text x="158.3" y="43.4">Coalson digitized fig2 - C</text>
<text x="215.1" y="43.4">(t)</text>
<text x="16.5" y="48.1">1</text>
<text x="158.4" y="48.7">Coalson digitized fig2 - C</text>
<text x="215.1" y="48.7">(t)</text>
<text x="258.8" y="56.2">0.16</text>
<text x="120.9" y="66.1">1.2</text>
<text x="149.8" y="70.9">Lin - F</text>
<text x="166.8" y="70.9">(t)*phase, no damping</text>
<text x="149.9" y="76.2">Lin - F</text>
<text x="166.8" y="76.2">(t)*phase, no damping</text>
<text x="258.8" y="76">0.14</text>
<text x="12.3" y="78.5">0.8</text>
<text x="125.1" y="80.6">1</text>
<text x="120.9" y="95">0.8</text>
<text x="258.8" y="95.4">0.12</text>
<text x="12.3" y="109.1">0.6</text>
<text x="120.9" y="109.5">0.6</text>
<text x="261.6" y="114.8">0.1</text>
<text x="120.9" y="124">0.4</text>
<text x="253" y="127" transform="rotate(-90 253 127)">Abs</text>
<text x="258.8" y="134.2">0.08</text>
<text x="12.3" y="139.8">0.4</text>
<text x="120.9" y="138.4">0.2</text>
<text x="114.8" y="146.7" transform="rotate(-90 114.8 146.7)">Dephasing function [unitless]</text>
<text x="6.2" y="154.5" transform="rotate(-90 6.2 154.5)">Dephasing function [unitless]</text>
<text x="125.1" y="152.9">0</text>
<text x="258.8" y="153.6">0.06</text>
<text x="119.5" y="167.3">-0.2</text>
<text x="12.3" y="170.5">0.2</text>
<text x="129.5" y="172.6">0</text>
<text x="142.9" y="172.6">10</text>
<text x="157.7" y="172.6">20</text>
<text x="172.9" y="172.6">30</text>
<text x="187.7" y="172.6">40</text>
<text x="202.5" y="172.6">50</text>
<text x="217.7" y="172.6">60</text>
<text x="232.5" y="172.6">70</text>
<text x="258.8" y="173">0.04</text>
<text x="159.8" y="180.7">Time [Reduced units]</text>
<text x="258.8" y="192.7">0.02</text>
<text x="16.5" y="200.8">0</text>
<text x="265.8" y="212.1">0</text>
<text x="10.9" y="231.5">-0.2</text>
<text x="257.4" y="231.5">-0.02</text>
<text x="20.9" y="236.8">0</text>
<text x="73.1" y="236.8">0.5</text>
<text x="129.9" y="236.8">1</text>
<text x="182.1" y="236.8">1.5</text>
<text x="238.9" y="236.8">2</text>
<text x="289" y="236.8">-10</text>
<text x="344.4" y="236.8">-5</text>
<text x="399.3" y="236.8">0</text>
<text x="453.3" y="236.8">5</text>
<text x="107.9" y="244.6">Time [Reduced units]</text>
<text x="353" y="244.6">Energy [Reduced units]</text>
</g>
<g font-size="3.2">
<text x="175.7" y="23.2">Re</text>
<text x="175.8" y="28.5">Im</text>
<text x="211" y="33.8">Re</text>
<text x="211.1" y="39.1">Im</text>
<text x="211" y="44.4">Re</text>
<text x="211.1" y="49.7">Im</text>
<text x="162.6" y="71.9">Re</text>
<text x="162.8" y="77.2">Im</text>
</g>
</svg>
